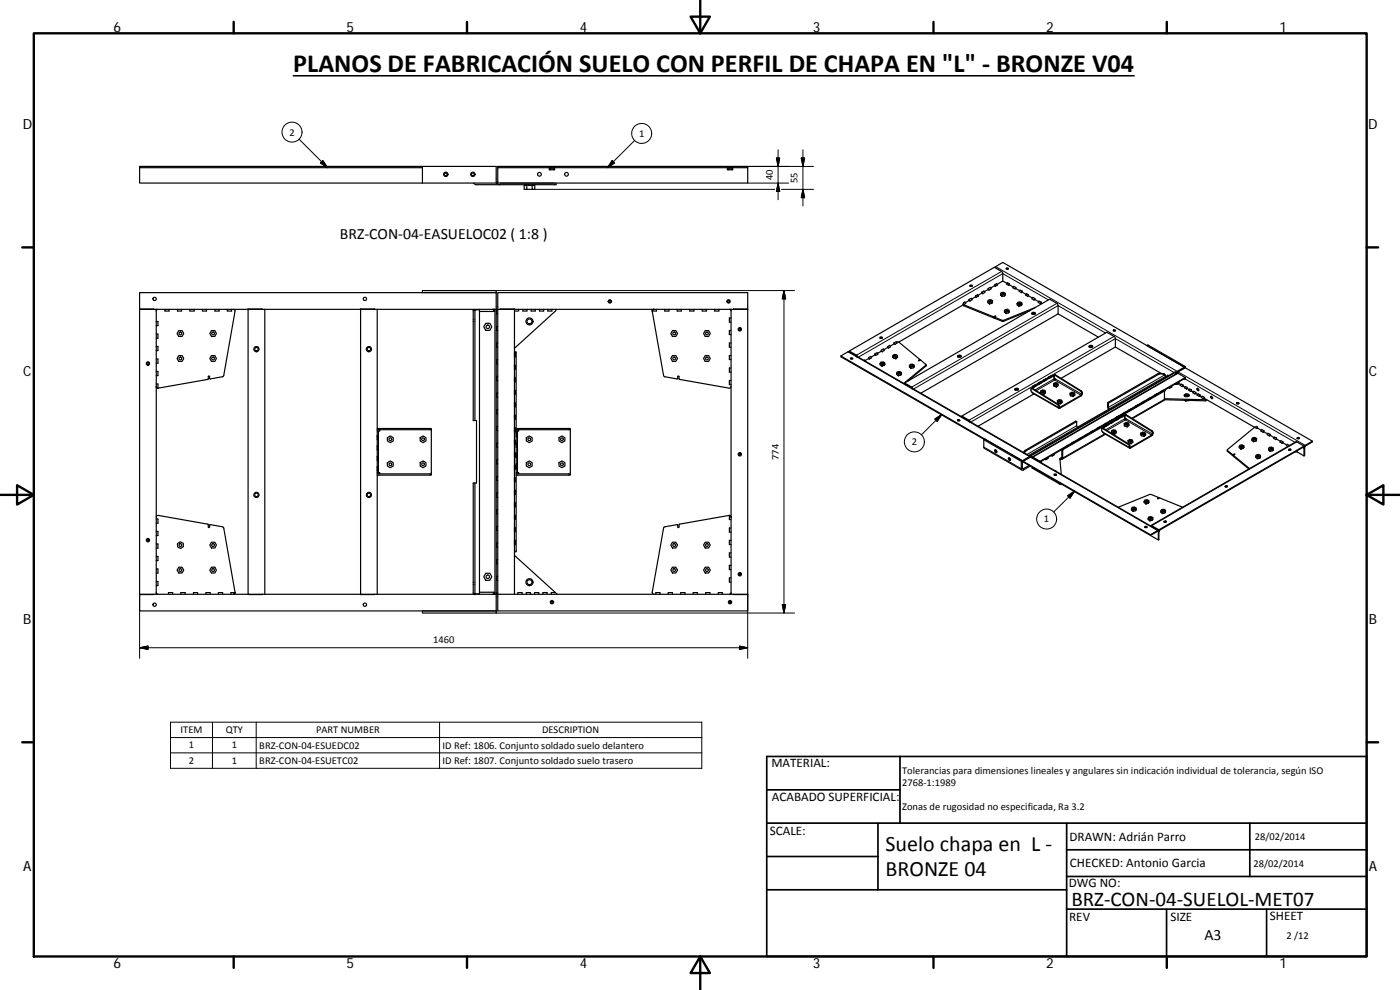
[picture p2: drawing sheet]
<svg xmlns="http://www.w3.org/2000/svg" width="420mm" height="297mm" viewBox="0 0 420 297" stroke-linecap="round" stroke-linejoin="round" font-family="sans-serif">
<g fill="none" stroke="#000" stroke-width=".36">
<path d="M41.9 50.3v4.6h84.9M126.8 49.9h-84.9v.4h84.9M148.9 54.9v-5h-22.1v5M149.4 54.5l-.4 .4M149.4 54.9h-22.6M149.4 50.3v-.4h75v.4M149.4 50.3v4.6M149.4 50.3h75M150.1 54.9h16.3M157.8 55.4v.2h-.5v1.2h3.2v-1.4M158.1 55.4v1.4M159.7 55.6v1.2"/>
<path d="M160 55.4v.2M160.3 55.4v.2h-1.8v-.2M165.1 50.3l-.2 .1v.5h1.5v-.6M165.2 50.3v.6M166.1 50.4v.5M166.1 50.3v.1M166.3 50.3h-.9M166.9 54.9v.5h-24.1l-.7-.5M218.6 50.3l-.3 .1v.5h1.6v-.6M218.7 50.3v.6M219.5 50.4v.5M219.6 50.3v.1"/>
<path d="M219.8 50.3h-.9M224.4 50.3v4.6h-75M41.9 92.8v85.5h4.2M41.9 92.8h4.2M41.9 92.7l4.2 .1M41.9 92.7v.1M46.1 92.8h.8M46.9 96.5h.5v1.2h-.5M46.9 92.8h31.8M46.9 92.8v85.5M47.4 92.8l-.5 .5M50.7 92.8v.5h-1.2v-.5"/>
<path d="M53.6 99.2h1l.5 .9-.5 .8h-1l-.5-.8zM54.5 92.8v.5h-1.3v-.5M58.3 92.8v.5h-1.3v-.5M62 92.8v.5h-1.3v-.5M63.5 99.2h1l.4 .9-.4 .8h-1l-.5-.8zM65.8 92.8v.5h-1.3v-.5M69.5 92.8v.5h-1.3v-.5M70.1 92.8l.4 .3v.3l-3.5 19.5-4 .8-.3-.9-.3 1-14.9 2.7-.5-.3M78.7 92.8h.8M78.7 92.8l-4.2-.1v85.6h4.2M79.5 92.8h32.9M79.5 92.8v85.5"/>
<path d="M112.4 92.8h.8M112.4 92.8l-4.2-.1v85.6h4.2M113.2 92.8h35.3M113.2 92.8v85.5M126.8 87.2h22.1v.6h-22.1zM142.5 92.9h1.4M142.5 92.9v33.3M142.5 92.9h-.5v33.3h.5M143.9 93.5v84.2M143.9 92.8v.7M145.8 97h1.2l.6 1.1-.6 1h-1.2l-.6-1zM147.9 92.8l.6 .7"/>
<path d="M148.2 93v.5h-4.3M148.9 87.8h-107v4.9M148.9 87.8v5M148.9 92.9h.1M148.9 92.8h-.4v85.5M148.9 92.8v85.5M149 92.9h.4M149 92.9v1.3h.4M149.4 92.8h.7M149.4 92.8v85.5M149.4 97.9h-.4v1.3h.4M150.1 92.8h4.3v85.5"/>
<path d="M150.1 92.8h69.3M155.6 92.8v.5h-1.2M158.1 92.8v.5h-1.2v-.5M160.6 92.8v.5h-1.2v-.5M163.2 92.8v.5h-1.3v-.5M165.6 92.8v.5h-1.2v-.5M166.8 92.8l-.1 .5-12.3 11.2M195.8 93l.4-.2-.5 .5zM196.1 92.9l-.4 .5 3.6 19.5 4 .8 .3-.9 .3 1 14.9 2.7 .3-.1 .3-.4M196.2 92.8h-.1M197 92.8v.5h-1.3M200.8 92.8v.5h-1.3v-.5"/>
<path d="M201.8 99.2h1l.5 .9-.5 .8h-1l-.5-.8zM204.5 92.8v.5h-1.3v-.5M208.2 92.8v.5h-1.2v-.5M211.7 99.2h1l.5 .9-.5 .8h-1l-.6-.8zM212 92.8v.5h-1.3v-.5M215.7 92.8v.5h-1.2v-.5M218.9 92.8l.5 .5M219.4 92.8h.8M219.4 92.8v85.5M219.4 95.4h-.5v1.2h.5M219.4 99.2h-.5v1.2h.5M220.2 92.8h4.2v85.5"/>
<path d="M224.4 92.7v-4.9h-75v5M224.4 92.7v.1M224.4 92.7l-4.2 .1M289.1 91.2l.1 .5 8.9 3.7 .4-.2M289.1 91.5l-19.4 11.1M289.1 91.2l.1 .2M289.1 91.2l.1 .2 8.9 3.6 .8-.1-.3 .2M289.2 90.8l-.1 .4M289.2 90.8l.3-.2 .3 .5-.6 .3M289.2 90.8v.6M290.8 90.2l-1.1 .6M290.8 89.9l.3 .4"/>
<path d="M290.8 90.2l.3 .1M290.8 89.9l.7-.4 .3 .4-.7 .4M290.8 89.9v.3M291.1 85.6l.5-.1 .2 .3a.38 .38 0 0 1-.4 .1 .38 .38 0 0 1-.3-.3zM291.1 85.8h.6M291.2 85.9h.4M292.8 89.1l-1.2 .6M292.8 88.8l.2 .4M292.8 89.1l.2 .1M292.8 88.8l.6-.4 .3 .4-.7 .4M292.8 88.8v.3M294.7 87.9l-1.2 .7"/>
<path d="M294.7 87.7l.2 .4M294.7 87.9l.2 .2M294.7 87.7l.6-.4 .3 .5-.7 .3M294.7 87.7v.2M296.4 90.4v.4l.6 .4M296.4 90.4l.6 .3M296.4 90.4l.2-.4 .7-.1 .6 .3-.2 .4M296.6 86.9l-1.2 .6M296.6 86.6l.2 .4M296.6 86.9l.2 .1M296.6 86.6l.6-.4 .3 .4-.7 .4M296.6 86.6v.3"/>
<path d="M297 90.7v.5M297.7 90.6v.4M297.7 90.6l-.7 .1M297.7 91l-.7 .2M297.9 90.2l-.2 .8M298.5 85.7l-1.2 .7M298.5 85.5l.2 .4M298.5 85.7l.2 .2M298.5 85.5l.6-.4 .3 .4-.7 .4M298.5 85.5v.2M298.5 80.3l2.5-1.6 54.4 31.5M300.3 88.2v.4l.5 .4"/>
<path d="M300.3 88.2l.5 .3M300.3 88.2l.1-.4 .8-.1 .5 .3-.2 .4M300.8 88.5v.5M301 88.9l-.2 .1M301 84.4l-.1-2.6-2.5-1.6-43.5 25.1v.3M301 88.9h.1M301.4 93.3v.4l.6 .4M301.4 93.3l.6 .3M301.4 93.3l.3-.4 .6-.1 .5 .3-.1 .4M301.5 88.4v.4M301.5 88.4l-.7 .1M301.5 88.8l-.5 .1"/>
<path d="M301.6 88.5v.1M301.6 88.5l-.1 .3M301.7 88l-.1 .6M302 93.6v.5M302 80.5a.32 .32 0 0 1 .4-.1 .32 .32 0 0 1 .2 .4h-.5zM302 80.7h.6M302.2 94l-.2 .1M302.2 94h.1M302.2 85l-1.2-.6-1.8 .9M302.7 93.5v.4M302.7 93.5l-.7 .1M302.7 93.9l-.5 .1"/>
<path d="M302.8 93.6l-.1 .3M302.8 93.1v.6M302.8 93.6v.1M302.9 85.4l1.2 .7M302.9 85.2l-.6-.4-.3 .4 .7 .4M302.9 85.2l-.2 .4M302.9 85.4l-.2 .2M302.9 85.2v.2M304.9 86.6l1.1 .6M304.9 86.3l-.7-.4-.2 .4 .6 .4M304.9 86.3l-.3 .4M304.9 86.6l-.3 .1"/>
<path d="M304.9 86.3v.3M305.3 91.1v.4l.5 .4M305.3 91.1l.5 .3M305.3 91.1l.2-.4 .6-.1 .6 .3-.2 .4M305.8 91.4v.5M306.5 91.3v.4M306.5 91.3l-.7 .1M306.5 91.7l-.7 .2M306.7 90.9l-.2 .8M306.8 87.7l1.1 .6M306.8 87.4l-.7-.4-.2 .4 .6 .4M306.8 87.4l-.3 .4"/>
<path d="M306.8 87.4v.3M306.8 87.7l-.3 .1M308.7 88.8l1.1 .6M308.7 88.5l-.7-.4-.2 .4 .6 .4M308.7 88.5l-.3 .4M308.7 88.8l-.3 .1M308.7 88.5v.3M309 93.2l-8 3.2-2.5-.9v-.3M309.7 94.1a.72 .72 0 0 1 1 0M309.7 93.9a.48 .48 0 0 1 .6-.3 .48 .48 0 0 1 .3 .7 .54 .54 0 0 1-.9-.4zM309.8 94.3l.3-.3 .5 .3M310.6 89.6l-.7-.4-.2 .4 .6 .4"/>
<path d="M310.6 89.6l-.3 .4M310.6 89.9l-.3 .1M310.6 89.6v.3M310.6 89.9l1.1 .6M310.7 92.2l-9.5 3.9h-.4l-2.2-1M312.5 91l.2 .1M312.5 90.7l-.7-.4-.2 .4 .6 .4M312.5 90.7l-.3 .4M312.5 91l-.3 .1M312.5 90.7v.3M317.6 94.2l12 7M317.6 94.2l-41.3 23.8"/>
<path d="M317.6 94.2l-.2-3-2.4-1.4-43.5 25.1v.2M334.1 99.3h.6M334.2 99l.6 .1a.29 .29 0 0 1-.4 .3 .29 .29 0 0 1-.2-.4zM46.9 103.9h.5v1.3h-.5M46.9 111.4h.5v1.3h-.5M46.9 115.2h.5v1.3M46.9 116l.5 .5-.4-.2zM46.9 116v.1M46.9 107.7h.5v1.3h-.5M46.9 100.2h.5v1.3h-.5M53.6 106.7h1l.5 .9-.5 .8h-1l-.5-.8zM63.5 106.7h1l.4 .9-.4 .8h-1l-.5-.8z"/>
<path d="M149.4 117.9h-.4v1.3h.4M149.4 107.9h-.4v1.3h.4M149.4 102.9h-.4v1.3h.4M149.4 112.9h-.4v1.3h.4M154.4 113.3h.3v1.3h-.3zM154.4 105.8h.3v1.3h-.3zM154.4 109.6h.3v1.2h-.3zM154.4 117.1h.3v1.2h-.3zM154.4 105.6h.5v59.9h-.5M201.8 106.7h1l.5 .9-.5 .8h-1l-.5-.8zM211.7 106.7h1l.5 .9-.5 .8h-1l-.6-.8zM219.4 110.4h-.5v1.3h.5"/>
<path d="M219.4 102.9h-.5v1.3h.5M219.4 106.7h-.5v1.2h.5M219.4 114.2h-.5v1.2h.5M252.3 106.8v.2l43.1 24.8M254.9 105.6h.1M254.9 105.3l2.2 1.3 .3 .4M254.9 105.6l2.2 1.2M255.3 107.5v-.1a.29 .29 0 0 1 .4-.1 .29 .29 0 0 1 .2 .4h-.6zM255.3 107.7h.6M257.1 106.8h-.1M257.1 106.8l.1 .1M260.7 107.6l-1.2 .6-.2-.1"/>
<path d="M260.7 107.3l.2 .4M260.7 107.6l.2 .1M260.7 107.3l.6-.4 .3 .5-.7 .3M260.7 107.3v.3M262.6 106.5l-1.2 .7M262.6 106.2l.2 .4M262.6 106.5l.2 .1M262.6 106.2l.6-.4 .3 .5-.7 .3M262.6 106.2v.3M264.1 101.4h.6M264.1 109.1v.4l.5 .4M264.1 109.1l.5 .3"/>
<path d="M264.1 109.1l.2-.4 .7-.1 .5 .3-.1 .4M264.2 101.1l.6 .1a.3 .3 0 0 1-.4 .3 .3 .3 0 0 1-.2-.4zM264.2 101.5h.4M264.5 105.4l-1.2 .6M264.5 105.1l.2 .4M264.5 105.4l.2 .1M264.5 105.1l.6-.4 .3 .5-.7 .3M264.5 105.1v.3M264.6 109.4v.5M265.4 109.3v.4M265.4 109.3l-.8 .1M265.4 109.7l-.8 .2"/>
<path d="M265.5 108.9l-.1 .8M266.4 104.3l-1.2 .6M266.4 104l.2 .4M266.4 104.3l.2 .1M266.4 104l.6-.4 .3 .5-.7 .3M266.4 104v.3M267.9 106.7l.1 .6M268 107.2v.1M268 107.2l.2 .3M268.2 107.5l.7 .1M268.2 107.1l.7 .1M268.2 107.1v.4"/>
<path d="M268.3 103.2l-1.1 .7M268.3 102.9l.3 .4M268.3 103.2l.3 .1M268.3 102.9l.7-.4 .2 .4-.6 .4M268.3 102.9v.3M268.4 106.6h.4l.1 .2-.4 .1zM268.9 107.2v.4M269.1 112v.4l.5 .4M269.1 112l.5 .3M269.1 112l.2-.5 .7-.1 .5 .4-.2 .4M269.4 106.8l-.5 .4M269.4 106.8l-.3-.4h-.7l-.5 .3 .3 .4"/>
<path d="M269.4 106.8v.4l-.5 .4M269.6 112.3v.5M269.8 102.7l6.2 5.1-.3 .4 .6-.1 1.6 1.3-6.7 5.6M269.8 102.7h-.7M270.3 112.2v.3M270.3 112.2l-.7 .1M270.3 112.5l-.7 .3M270.5 112.3h.1M270.5 112.3l-.2 .2M270.5 111.8v.5M271.5 114.9l2.3 1.3 .2 .4M271.5 115.1l2.1 1.3"/>
<path d="M271.5 115.1h.1M272.9 109.7v.5l.5 .3M272.9 109.7l.5 .3M272.9 109.7l.2-.4 .7-.1 .5 .3-.1 .5M273.4 110v.5M273.6 116.4h.1M273.6 116.4l.2 .1M274.2 110v.3M274.2 110h-.8M274.2 110.3l-.8 .2M274.3 110.1l-.1 .2M274.3 109.5v.6"/>
<path d="M274.3 110v.1M276 107.9v.2M277.9 109.5l-.1 .4-5.4 4.5M287.4 107l.3-.2 .8 .2M287.4 106.7a.56 .56 0 0 1 .6-.2 .56 .56 0 0 1 .4 .5l-.1 .1a.53 .53 0 0 1-.6 .1 .53 .53 0 0 1-.3-.5zM287.5 107.1l.4-.2 .4 .2M304.6 116.9l.5-.2 .5 .2M304.6 116.6h.1a.53 .53 0 0 1 .6-.1 .53 .53 0 0 1 .3 .4 .54 .54 0 0 1-.6 .3 .54 .54 0 0 1-.4-.6zM304.7 117l.3-.2 .5 .2M310 116.1l-.2 .4M310 116.1l.2 .1M310 115.8l.7-.3 .2 .3-.7 .4"/>
<path d="M310 115.8l.2 .4M310 115.8v.3M310.2 116.2l-.2 .4M310.3 118.2l-16.8 9.7M311.6 115.2l-.9 .5M311.6 114.9l.2 .4M311.6 115.2l.2 .1M311.6 114.9l.7-.3 .2 .3-.7 .4M311.6 114.9v.3M312.4 117.3v.6M312.4 117.3l.1 .4M312.4 117.3l.5-.3 .7 .1 .2 .4-.5 .3"/>
<path d="M312.4 117.8v.1M312.4 117.8l.1 .3M312.5 118.1l.6 .1M312.5 117.7v.4M312.5 117.7l.8 .1M313.1 118.2v.1M313.1 118.3h.2M313.2 114l.2 .3M313.2 114.2l.2 .1M313.2 114v.2M313.2 114l.7-.3 .1 .3-.6 .3M313.2 114.2l-.9 .5"/>
<path d="M313.3 117.8v.5M313.8 117.5v.4l-.5 .4M314.8 113.3l-.9 .5M314.8 113.1l.2 .3M314.8 113.3l.2 .1M314.8 113.1l.6-.3 .2 .3-.6 .3M314.8 113.1v.2M316.2 115.1l.2 .8M316.2 115.1l.2 .4M316.2 115.1l.5-.3 .7 .1 .2 .4-.5 .3M316.3 112.8l-.3-.1-.5 .2M316.3 112.8v.9l.2 .3a.4 .4 0 0 0 .2-.4 .4 .4 0 0 0-.4-.3v-.1"/>
<path d="M316.3 112.8l.3-.2 7.8 4.8 .2 .5-.1 .6-6.6 3.8-.3-1-7.8-4.8-.3 .1M316.3 112.9l-.2-.1-5.9 3.4M316.4 115.9l.7 .2M316.4 115.5v.4M316.4 115.5l.7 .1M316.4 112.6l.4-.1 7.8 4.8a.99 .99 0 0 1-.2 1.5l-6.6 3.7-.4-1.1-7.9-4.8-.1 .7 .5 .7 7.9 4.5M317.1 115.6v.5M317.6 115.3v.4l-.5 .4M321.2 118l.2 .8M321.2 118l.2 .4M321.2 118l.5-.3 .7 .1 .2 .4-.5 .3M321.4 118.8l.7 .2"/>
<path d="M321.4 118.4v.4M321.4 118.4l.7 .1M321.6 118a.28 .28 0 0 1 .3-.1 .28 .28 0 0 1 .2 .3zM322.1 118.5v.5M322.6 118.2v.4l-.5 .4M326.8 104l.6-.2 .5 .2M326.9 103.8a.57 .57 0 0 1 .6-.2 .57 .57 0 0 1 .4 .5 .57 .57 0 0 1-.6 .2 .57 .57 0 0 1-.4-.5zM327 104.2l.3-.3 .5 .3M334.7 104.1l13.8 8M334.7 104.1l-16.3 9.4M334.7 104.1v-2.8l-2.5-1.6-43.5 25.1v.2M344.2 103.7l.3-.2 11.3 6.5-.4 .2z"/>
<path d="M344.6 119.7l.2 .2M344.6 119.8l-1.2 .7M344.6 119.8l.2 .1M344.6 119.7l.7-.4 .1 .2-.6 .4M344.6 119.7v.1M346.5 118.7l-1.2 .7M346.5 118.6l.2 .2M346.5 118.7l.2 .1M346.5 118.6l.7-.4 .1 .2-.6 .4M346.5 118.6v.1M348.4 117.5l.2 .2M348.4 117.6l.2 .1"/>
<path d="M348.4 117.5l.7-.4 .1 .2-.6 .4M348.4 117.6l-1.2 .7M348.4 117.5v.1M349.1 117.2l.3 .2M349.5 119.6l12.5 .3M349.5 117.5l-.2 2.6-9.5 5.5M349.5 117.5l-30.5 17.4-.1 2.5-.1 .4-.4-.1M349.5 112.3l-1.9-.2-15.2 8.7M349.6 117l.2 .2-.3 .2M349.7 112.7l.4 .3-.6-.7-1.6-.1-15.2 8.8M350.7 112.7l-.3-.2-.4 .6M350.8 116.3l.3 .2"/>
<path d="M350.9 116.2l.2 .3M351.5 115.9l.2 .2-.6 .4M352.8 115.2l.2 .2M352.9 111.7l-.2-.2-43.7 25.3M353.1 112.1l.1-.4 2.2-1.3v-.2l-2.1 1.2-.4 .8v-.5l-43.5 25.1M353.2 112l.3-.4 2.2-1.3 38.2 22.1M353.3 115.1l.2 .2M353.3 114.9v.2M353.3 115.1l-.3 .3-.3-.2M353.7 114.7l.1 .1M353.8 114.8l-.3 .5M353.8 115.1l.5 .3"/>
<path d="M353.8 115.1l-.3 .2M353.8 114.8v.3M355.1 115.5l-.7-.3-.2 .4 .6 .4M355.1 115.5l-.3 .5M355.1 115.8l.5 .3M355.1 115.8l-.3 .2M355.1 115.5v.3M355.4 113.7l.3 .1M355.4 113.6l.3 .2M355.4 110.2v.3M355.4 118.7a1.04 1.04 0 0 1 1.5 0M355.4 118.4a.76 .76 0 0 1 .9-.3 .76 .76 0 0 1 .5 .7l-.1 .1a.72 .72 0 0 1-.8 .2 .72 .72 0 0 1-.5-.7z"/>
<path d="M355.6 118.9a.62 .62 0 0 1 1.1 0M355.7 113.4l.1 .1M355.7 113.5v-.2l-43.5 25.1M355.7 113.5l-6.5 3.7M355.7 113.3l-2.4-1.3-43.6 25.1M355.8 113.5l-.4 .1M355.8 113.5l-.1 .3M355.8 110v.4M356.3 116.6l.6 .3M356.3 116.3l-.6-.4-.3 .5 .7 .3M356.3 116.3l-.2 .4M356.3 116.6l-.2 .1"/>
<path d="M356.3 116.3v.3M357.6 117l-.6-.4-.3 .5 .6 .4M357.6 117l-.3 .5M357.6 117.3l.5 .3M357.6 117.3l-.3 .2M357.6 117v.3M358.9 118l.5 .4M358.9 117.8l-.7-.4-.2 .4 .6 .4M358.9 117.8l-.3 .4M358.9 118l-.3 .2M358.9 117.8v.2M359.3 116.5h.2a.34 .34 0 0 1 .3 .4 .34 .34 0 0 1-.3 .3z"/>
<path d="M359.4 116.5l.4 .6M360.1 118.5l-.6-.4-.2 .5 .6 .3M360.1 118.5l-.2 .4M360.1 118.8l.6 .3M360.1 118.8l-.2 .1M360.1 118.5v.3M361.4 119.5l15.1 8.7M361.4 119.2l-.6-.3-.3 .4 .7 .4M361.4 119.2l-.2 .5M361.4 119.5l-.2 .2M361.4 119.2v.3M362.1 119.9l-.1 .2-.3 .2-12.2-.4"/>
<path d="M363.4 118.9h.1a.4 .4 0 0 1 .4 .3 .4 .4 0 0 1-.2 .4l-.3-.2zM363.6 118.9l.3 .6M113.2 129.3h.4v12M113.2 128.6h16.2v.3h-16.2M113.6 133.8h-.4v1.2h.4M113.6 136.9h-.4v1.3h.4M113.6 130.7h-.4v1.2h.4M114 128.9v.4h-.4M116.3 138.8l.8-.5 .9 .5v1l-.9 .5-.8-.5zM116.3 131.3l.8-.5 .9 .5v1l-.9 .5-.8-.5zM126.1 131.3l.9-.5 .8 .5v1l-.8 .5-.9-.5zM126.1 138.8l.9-.5 .8 .5v1l-.8 .5-.9-.5z"/>
<path d="M129.4 128.9v13.3M142.5 126.2h.5v18.7h-1v33.3h.5M149.4 137.9h-.4v1.3h.4M149.4 127.9h-.4v1.3h.4M149.4 122.9h-.4v1.3h.4M149.4 132.9h-.4v1.3h.4M154.4 124.6h.3v1.2h-.3zM154.4 132.1h.3v1.2h-.3zM154.4 139.6h.3v1.2h-.3zM154.4 135.8h.3v1.3h-.3zM154.4 128.3h.3v1.3h-.3zM154.4 120.8h.3v1.3h-.3z"/>
<path d="M154.9 129.3h.4v.5v12h-.4M154.9 128.6h16.3v.3h-16.3M154.9 136.1h.4v1.2h-.4M154.9 129.8h.4v1.3h-.4M154.9 132.9h.4v1.3h-.4M154.9 139.2h.4v1.2h-.4M155.6 128.9v.4h-.3M158 138.8l.8-.5 .9 .5v1l-.9 .5-.8-.5zM158 131.3l.8-.5 .9 .5v1l-.9 .5-.8-.5zM167.8 131.3l.8-.5 .9 .5v1l-.9 .5-.8-.5zM167.8 138.8l.8-.5 .9 .5v1l-.9 .5-.8-.5zM171.2 128.9v13.3"/>
<path d="M287.4 126a.32 .32 0 0 1 .4-.1 .32 .32 0 0 1 .2 .4h-.5zM287.4 126.2h.6M288.7 125l-.1 .1M288.7 124.8l2.2 1.4 .3 .3M288.7 125l2.1 1.3M290.8 126.3h.1M290.8 126.3l.1 .1M295.2 131.9l.1 2.6 11.4 6.5M298.5 135a.4 .4 0 0 1 .6 .2 .4 .4 0 0 1-.3 .5zM298.8 135l.3 .6M298.9 135.1l.2 .3M302.6 137.5a.41 .41 0 0 1 .6 .1 .41 .41 0 0 1-.2 .6z"/>
<path d="M302.9 137.4l.4 .6M303.1 137.5l.2 .3M306.8 138.2l-.3 .2 .2 2.6 .3 .1 2.2-1.3M306.8 138.2l.1 2.5 2-1.1M306.8 138.2l-11.2-6.5-.4 .2 11.3 6.5M307.1 138.4l38.2 22v.3M307.1 138.3h.1M309.3 137l-54.5-31.5-2.5 1.3 54.5 31.4M309.4 136.8l-.2-.1v.2M309.4 136.8l-.1 .3-.3-.1-2.2 1.2v.3l2.3-1.3M309.7 137.2l.2-.1 2.3 1.3v.2M309.9 137.3l.1 .1"/>
<path d="M310 137.4l2.2 1.3M310 137.4h.1M310 137.4l2.2 1.2M312.5 138.5l.1 .2-.2 .1M312.5 138.4l-.2 .3M312.5 138.4l-.3 .2M313.6 137.8l.3 .1M313.7 137.7l.2 .2M314.4 137.3l.1 .3-.6 .3M315.5 136.7l.3 .1M315.6 136.6l.2 .2M316.3 136.2l.1 .2-.6 .4"/>
<path d="M317.3 120.2l.1 .6M317.3 120.2l.3 .4M317.3 120.7l.1 .1M317.3 120.2l.6-.3 .7 .1 .2 .4-.5 .3M317.4 120.7l.2 .3M317.4 120.8h.1M317.6 121l.7 .2M317.6 120.6v.4M317.6 120.6l.7 .1M318.3 120.7v.5M318.4 137.7l-.3 .2M318.4 137.4v.3"/>
<path d="M318.4 137.4l-.3 .3 .4 4.6M318.7 134.9l-6.5 3.7M318.8 120.4v.4l-.5 .4M319.8 134.1l-1.1 .7v2.5l-.3 .1M319.8 134l.1 .2M319.8 134.1l.1 .1M319.8 134l.7-.4 .1 .3-.7 .3M319.8 134v.1M321.7 133l-1.2 .8M321.7 132.9l.1 .2M321.7 133l.1 .1M321.7 132.9l.7-.4 .1 .2-.7 .4"/>
<path d="M321.7 132.9v.1M323.1 126.5l-15.2 8.8-.5 .6M323.1 126.5l-.2-.2-15.2 8.8-.6 .6M323.6 131.9l-1.2 .7M323.6 131.8l.2 .2M323.6 131.9l.2 .1M323.6 131.8l.7-.4 .1 .2-.6 .4M323.6 131.8v.1M325.5 130.8l-1.2 .8M325.5 130.7l.2 .2M325.5 130.8l.2 .1M325.5 130.7l.7-.4 .1 .2-.6 .4"/>
<path d="M325.5 130.7v.1M327.5 129.7l-1.3 .8M327.5 129.6l.1 .2M327.5 129.7l.1 .1M327.5 129.6l.6-.4 .1 .2-.6 .4M327.5 129.6v.1M329.4 128.6l-1.3 .7M329.4 128.5l.1 .2M329.4 128.6l.1 .1M329.4 128.5l.6-.4 .1 .2-.6 .4M329.4 128.5v.1M331.3 127.5l-1.3 .7"/>
<path d="M331.3 127.4l.1 .2M331.3 127.5l.1 .1M331.3 127.4l.6-.4 .1 .2-.6 .4M331.3 127.4v.1M331.7 127.8l.2 .1M331.7 127.6l.6-.4 .2 .3-.6 .4M331.7 127.6l.2 .3M331.7 127.6v.2M331.7 127.8l-.7 .6M331.8 130.3l-13 7.5M332.4 120.8v1.5l.3 .5M332.4 120.8l.3 .2"/>
<path d="M332.7 121v1.2l.2 .5-9.5 5.5-.3-.5v-1.2M333.2 126.4l-1.3 .7M333.2 126.3l.1 .2M333.2 126.4l.1 .1M333.2 126.3l.6-.4 .1 .2-.6 .4M333.2 126.3v.1M333.3 126.9l.2 .1M333.3 126.6l.6-.3 .2 .3-.6 .4M333.3 126.6l.2 .4M333.3 126.6v.3M333.3 126.9l-.9 .5M333.6 129.3v.5"/>
<path d="M333.6 129.3l.2 .4M333.6 129.3l.5-.3 .7 .1 .2 .4-.5 .3M333.6 129.8h.1M333.6 129.8l.2 .3M333.8 130.1l.7 .2M333.8 129.7v.4M333.8 129.7l.7 .1M334.5 129.8v.5M334.9 126h.2M334.9 125.7l.6-.4 .2 .4-.6 .3M334.9 125.7l.2 .3M334.9 125.7v.3"/>
<path d="M334.9 126l-.9 .4M335 129.5v.4l-.5 .4M335.1 125.3l-1.2 .7M335.1 125.2l.1 .2M335.1 125.3l.1 .1M335.1 125.2l.6-.4 .1 .2-.6 .4M335.1 125.2v.1M336.5 125l.2 .1M336.5 124.8l.6-.4 .2 .4-.6 .3M336.5 124.8l.2 .3M336.5 124.8v.2M336.5 125l-.9 .5"/>
<path d="M337 124.2l-1.2 .7M337 124.1l.1 .2M337 124.2l.1 .1M337 124.1l.6-.4 .2 .2-.7 .4M337 124.1v.1M337.2 124.6l.3 .2M337.4 127.1l.2 .8M337.4 127.1l.2 .4M337.4 127.1l.5-.3 .7 .1 .2 .4-.5 .3M337.6 124.9l-.3-.1-5.8 3.3-.3 .4M337.6 125.1l.3 .5-.1 .4-.2-.4v-1.1l8 4.9 .3 .4-.1 .6-6.7 3.8-.2-.9-7.8-4.8h-.4M337.6 127.9l.7 .2"/>
<path d="M337.6 127.5v.4M337.6 127.5l.7 .1M337.6 124.5l.3-.1 8 5.1a.97 .97 0 0 1-.3 1.2l-6.4 3.8-.3-.2-.2-.9-8-4.8v.8l.4 .5 7.9 4.6M338.3 127.6v.5M338.6 132.1v.6M338.6 132.1l.2 .5M338.6 132.1l.5-.3 .7 .2 .2 .4-.5 .3M338.6 132.7l.2 .3M338.7 132.7h-.1M338.8 133l.7 .1M338.8 132.6v.4M338.8 132.6l.7 .1"/>
<path d="M338.8 127.3v.4l-.5 .4M338.9 123.1l-1.2 .7M338.9 123l.1 .2M338.9 123.1l.1 .1M338.9 123l.6-.4 .2 .2-.7 .4M338.9 123v.1M339.5 132.7v.4M340 132.4v.4l-.5 .3M340.8 122l-1.2 .7M340.8 121.9l.1 .2M340.8 122l.1 .1M340.8 121.9l.6-.4 .2 .2-.7 .4"/>
<path d="M340.8 121.9v.1M342.4 129.9l.5-.2 .7 .1 .2 .4-.5 .3M342.4 129.9l.2 .8M342.4 129.9l.2 .4M342.6 130.7l.7 .2M342.6 130.3v.4M342.6 130.3l.7 .2M342.7 120.9l-1.2 .7M342.7 120.8l.1 .2M342.7 120.9l.1 .1M342.7 120.8l.7-.4 .1 .2-.7 .4M342.7 120.8v.1"/>
<path d="M342.8 130h.6a.26 .26 0 0 1-.3 .2 .26 .26 0 0 1-.3-.2zM343.3 130.5v.4M343.8 130.2v.4l-.5 .3M355.4 120.1l.4 .2M355.8 120.1v.2M356.9 120.1v.1M357 120.1l-1.2 .2M368.3 135l.1 .4 1.5 1.3h.3M370.2 136.9h.1M370.2 136.6v.3M370.2 136.7l4.8 3.9M370.2 136.9l4.6 3.8"/>
<path d="M371.2 121.1h.6M371.2 120.8l.6 .1a.31 .31 0 0 1-.3 .3 .31 .31 0 0 1-.3-.4zM371.3 121.2h.4M371.9 134v.4l.5 .3M371.9 134l.5 .3M371.9 134l.2-.4 .7-.1 .5 .3-.2 .4M372.4 134.3v.4M373.1 134.6l-.7 .1M373.1 134.2v.4M373.1 134.2l-.7 .1M373.2 134.3h.1M373.2 134.3l-.1 .3"/>
<path d="M373.3 133.8l-.1 .5M375.7 131.8l.2-.4 .7-.1 .5 .3-.2 .4M375.7 131.8v.4l.5 .3M375.7 131.8l.5 .3M376.2 132.1v.4M376.5 128.2l-8.1 6.7v.2l1.5 1.3 .7-.1-.4 .4M376.5 128.2l.6 .4M376.5 128.2h.1M376.9 136.8l.2-.4 .7-.1 .5 .4-.2 .4M376.9 136.8v.5l.5 .3M376.9 136.8l.5 .4M376.9 132.4l-.7 .1"/>
<path d="M376.9 132l-.7 .1M376.9 132v.4M377.1 131.6l-.2 .8M377.4 128.1l-.4-.2-.5 .3M377.4 128.1l-.3 .5M377.4 128.4l1.2 .7M377.4 128.1v.3M377.4 128.4l-.3 .2M377.4 137.2v.4M378.1 137.4l-.7 .2M378.1 137.1v.3M378.1 137.1l-.7 .1"/>
<path d="M378.2 137.2h.1M378.3 137.1l-.2 .3M378.3 136.7v.5M378.3 137.1v.1M379.3 129.2l-.6-.3-.3 .4 .6 .4M379.3 129.2l-.3 .5M379.3 129.5l1.2 .7M379.3 129.5l-.3 .2M379.3 129.2v.3M380.7 134.6l.2-.4 .7-.1 .5 .3-.2 .5M380.7 134.6l.5 .3M380.7 134.6v.4l.5 .4"/>
<path d="M381.2 130.3l-.6-.3-.3 .4 .6 .4M381.2 130.3l-.3 .5M381.2 130.3v.3M381.2 130.6l-.3 .2M381.2 130.6l1.2 .7M381.2 134.9v.5M381.9 134.9h-.7M381.9 135.2l-.7 .2M381.9 134.9v.3M382 135h.1M382.1 135l-.2 .2M382.1 134.4v.6"/>
<path d="M383.1 131.4l-.6-.3-.3 .4 .7 .4M383.1 131.4l-.2 .5M383.1 131.7l1.2 .7M383.1 131.7l-.2 .2M383.1 131.4v.3M385 132.6l-.6-.4-.3 .4 .7 .4M385 132.6l-.2 .4M385 132.8l-.2 .2M385 132.6v.2M385 132.8l1.2 .7M386.8 135h.6M386.9 135.1h.4"/>
<path d="M386.9 133.7l-.6-.4-.3 .4 .5 .3M388.7 135.6h.6M389.3 131.4a.31 .31 0 0 1 .4-.2 .31 .31 0 0 1 .2 .4h-.6zM389.3 135.6l2 1.2M389.3 135.3v.3M389.3 131.6h.6M389.4 131.6h.4M391.3 134h.1M391.3 134.3l.3-.6 2.3-1.3v.2l-2.3 1.3v2.8l-.3 .1M391.3 134.3v2.5M391.3 133.9l-2.3-1.4-43.6 25.2M391.4 134l-.1 .3"/>
<path d="M391.4 134l-.3 .2 .2 .2-.3-.2M46.9 155.7h.5v1.3h-.5M46.9 159.4h.5v1.3h-.5M46.9 155.2l.1-.4 .5-.2 14.9 2.7 .3 1 .3-.9 4 .8 3.5 19.5-.2 .5M113.2 140.1h.4M113.2 141.3h.4M113.2 142.2h16.2v.4h-16.2M113.6 141.8h.4v.4M113.6 141.3v.5h-.4M142.5 144.9v33.3M149.4 157.9h-.4v1.3h.4M149.4 147.9h-.4v1.3h.4"/>
<path d="M149.4 142.9h-.4v1.3h.4M149.4 152.9h-.4v1.3h.4M154.4 147.1h.3v1.2h-.3zM154.4 154.6h.3v1.2h-.3zM154.4 158.3h.3v1.3h-.3zM154.4 150.8h.3v1.3h-.3zM154.4 143.3h.3v1.2h-.3zM154.9 142.2h16.3v.4h-16.3M155.3 141.8h.3v.4M218.9 154.6v1.3h.5M218.9 154.6l.5 .6zM219.3 154.9l-.5-.3-14.9 2.7-.3 1-.3-.9-4 .8-3.6 19.5 .2 .5 .3 .1"/>
<path d="M219.3 154.9l.1 .3M219.4 158.4h-.5v1.3h.5M219.4 155.1v.1M309.8 140.2v.3l8.3 4.8h.5M316.4 142.5h.6M316.5 142.6h.4M316.5 141.2l.5 .3M335.6 152.2l9.7-3.9 2.4 1-.3 .3 .6-.2 6.9 2.8M339.6 152.6v.4l.5 .4M339.6 152.6l.5 .3M339.6 152.6l.2-.4 .7-.1 .5 .3-.2 .4M340.1 152.9v.5"/>
<path d="M340.8 152.8v.4M340.8 152.8l-.7 .1M340.8 153.2l-.7 .2M341 152.4l-.2 .8M343.4 150.4v.4l.5 .4M343.4 150.4l.5 .3M343.4 150.4l.2-.4 .7-.1 .5 .3-.2 .4M343.6 158.2h.6M343.6 157.9l.6 .1a.3 .3 0 0 1-.3 .3 .3 .3 0 0 1-.3-.4zM343.7 158.3h.4M343.9 150.7v.5M344.6 155.5v.4l.5 .4"/>
<path d="M344.6 155.5l.5 .3M344.6 155.5l.2-.4 .7-.1 .5 .3-.2 .4M344.6 150.6v.4M344.6 150.6l-.7 .1M344.6 151l-.7 .2M344.8 150.8l-.2 .2M344.8 150.2v.6M344.8 150.7v.1M345 155.3h.5a.25 .25 0 0 1-.2 .3 .25 .25 0 0 1-.3-.3zM345.1 155.8v.5M345.3 157.8l.2-.1 2.3 1.3v.2M345.5 157.9h.1"/>
<path d="M345.6 157.9h.1M345.6 157.9l2.2 1.3M345.8 155.7v.4M345.8 155.7l-.7 .1M345.8 156.1l-.7 .2M345.9 155.9h.1M345.9 155.9l-.1 .2M346 155.3l-.1 .6M347.7 149.3v.2M347.7 159.2l-38.2-22.1-2.4 1.3v.2l38.2 22.1M347.8 159.4l.3-.4-.3 .6M347.8 159.4v-.2h-.4l-2.1 1.2"/>
<path d="M347.8 159.4v2.5l-.2 .1-2.3-1.3M347.8 159l43.5-25.1v.1l-43.5 25.2M348.4 153.3v.4l.5 .4M348.4 153.3l.5 .3M348.4 153.3l.2-.4 .7-.1 .5 .3-.2 .4M348.9 153.6v.5M349.3 156.4a.32 .32 0 0 1 .4-.1 .32 .32 0 0 1 .2 .4h-.4zM349.3 156.6h.7M349.5 156.7h.4M349.6 153.5v.4M349.6 153.5l-.7 .1M349.6 153.9l-.7 .2"/>
<path d="M349.8 153.1l-.2 .8M367.7 145.8a.32 .32 0 0 1 .4-.1 .32 .32 0 0 1 .1 .4h-.4zM367.7 146h.6M367.8 146.1h.4M41.9 178.3v.1M46.1 178.3h.8M46.1 178.3l-4.2 .1M46.9 163.2h.5v1.3h-.5M46.9 170.7h.5v1.3h-.5M46.9 174.5h.5v1.2h-.5M46.9 166.9h.5v1.3h-.5M46.9 178.3h31.8"/>
<path d="M46.9 177.8l.5 .5M51.8 178.3v-.5h-1.2v.5M53.2 163.1l.9-.5 .9 .4v1l-.8 .5-.9-.4zM53.6 170.2h1l.5 .9-.5 .8h-1l-.5-.8zM55.6 178.3v-.5h-1.3v.5M59.3 178.3v-.5h-1.3v.5M63 178.3v-.5h-1.2v.5M63.5 162.7h1l.4 .8-.4 .9h-1l-.5-.9zM63.5 170.2h1l.4 .9-.4 .8h-1l-.5-.8zM66.8 178.3v-.5h-1.3v.5M70.5 177.8v.3l-.4 .2zM70.5 177.8h-1.2v.5"/>
<path d="M78.7 178.3h.8M79.5 178.3h32.9M112.4 178.3h.8M113.2 178.3h35.7M142.5 178.2h1.4M143.9 177.7h4.3v.4M143.9 177.7v.6M145.8 172h1.2l.6 1-.6 1.1h-1.2l-.6-1.1zM148.5 177.7l-.6 .6M148.9 178.3v5.6h-22.1v-.6h22.1h-107v-4.9M148.9 178.2h.1M149 178.2h.4"/>
<path d="M149.4 177.9h-.4v.3M149.4 167.9h-.4v1.3h.4M149.4 162.9h-.4v1.3h.4M149.4 172.9h-.4v1.3h.4M149.4 178.3v5h75v-4.9M154.4 162.1h.3v1.2h-.3zM154.4 166.6l12.3 11.2M156.7 178.3v-.5h-1.3v.5M159.2 178.3v-.5h-1.3v.5M161.7 178.3v-.5h-1.3v.5M164.2 178.3v-.5h-1.3v.5M166.7 177.8h-1.3v.5"/>
<path d="M166.7 177.8l.5 .5M198.1 178.3v-.5h-1.3v.5M201.8 178.3v-.5h-1.3v.5M201.8 170.2h1l.5 .9-.5 .8h-1l-.5-.8zM201.8 162.7h1l.5 .8-.5 .9h-1l-.5-.9zM205.6 178.3v-.5h-1.3v.5M209.3 178.3v-.5h-1.3v.5M211.7 170.2h1l.5 .9-.5 .8h-1l-.6-.8zM211.7 162.7h1l.5 .8-.5 .9h-1l-.6-.9zM213.1 178.3v-.5h-1.3v.5M216.8 178.3v-.5h-1.2v.5M219.4 178.3h.8"/>
<path d="M219.4 173.4h-.5v1.2h.5M219.4 165.9h-.5v1.3h.5M219.4 162.1h-.5v1.3h.5M219.4 169.6h-.5v1.3h.5M219.4 178.3h-70M219.4 177.8l-.5 .5M220.2 178.3h4.2M220.2 178.3l4.2 .1M224.4 178.3v.1M345.3 160.7l2.3-1.3v2.6"/>
<circle cx="133.8" cy="52.3" r=".66"/>
<circle cx="133.8" cy="52.3" r=".42"/>
<circle cx="141.9" cy="52.3" r=".42"/>
<circle cx="141.9" cy="52.3" r=".66"/>
<circle cx="161.9" cy="52.3" r=".56"/>
<circle cx="170" cy="52.3" r=".56"/>
<circle cx="46.4" cy="89.7" r=".49"/>
<circle cx="109.5" cy="89.7" r=".49"/>
<circle cx="146.4" cy="98.1" r=".53"/>
<circle cx="158.9" cy="96.4" r=".74"/>
<circle cx="158.9" cy="96.4" r="1.05"/>
<circle cx="183" cy="90.4" r=".5"/>
<circle cx="183" cy="90.4" r=".3"/>
<circle cx="218.6" cy="90.4" r=".49"/>
<circle cx="218.7" cy="90.4" r=".3"/>
<circle cx="222" cy="98.8" r=".5"/>
<circle cx="222" cy="98.8" r=".32"/>
<circle cx="297.1" cy="90.3" r=".26"/>
<circle cx="300.9" cy="88.1" r=".26"/>
<circle cx="302.1" cy="93.2" r=".26"/>
<circle cx="305.9" cy="91" r=".26"/>
<circle cx="44.4" cy="109.1" r=".31"/>
<circle cx="44.4" cy="109.1" r=".5"/>
<circle cx="54.1" cy="107.5" r=".42"/>
<circle cx="54.1" cy="100" r=".42"/>
<circle cx="64" cy="107.5" r=".42"/>
<circle cx="64" cy="100" r=".42"/>
<circle cx="77" cy="104.8" r=".53"/>
<circle cx="77" cy="104.8" r=".78"/>
<circle cx="110.7" cy="104.8" r=".53"/>
<circle cx="110.7" cy="104.8" r=".78"/>
<circle cx="202.3" cy="107.5" r=".42"/>
<circle cx="202.3" cy="100" r=".42"/>
<circle cx="212.1" cy="107.5" r=".42"/>
<circle cx="212.1" cy="100" r=".42"/>
<circle cx="264.8" cy="108.9" r=".27"/>
<circle cx="269.8" cy="111.8" r=".26"/>
<circle cx="273.6" cy="109.6" r=".26"/>
<circle cx="313" cy="117.5" r=".25"/>
<circle cx="316.9" cy="115.3" r=".23"/>
<circle cx="117.1" cy="131.8" r=".42"/>
<circle cx="117.2" cy="139.3" r=".42"/>
<circle cx="127" cy="131.8" r=".42"/>
<circle cx="127" cy="139.3" r=".41"/>
<circle cx="158.8" cy="131.8" r=".42"/>
<circle cx="158.8" cy="139.3" r=".41"/>
<circle cx="168.6" cy="131.8" r=".41"/>
<circle cx="168.6" cy="139.3" r=".41"/>
<circle cx="222" cy="136.3" r=".5"/>
<circle cx="222" cy="136.3" r=".32"/>
<circle cx="318" cy="120.4" r=".23"/>
<circle cx="334.3" cy="129.4" r=".23"/>
<circle cx="338.1" cy="127.2" r=".24"/>
<circle cx="339.3" cy="132.3" r=".24"/>
<circle cx="372.6" cy="133.8" r=".27"/>
<circle cx="376.4" cy="131.6" r=".26"/>
<circle cx="377.5" cy="136.7" r=".26"/>
<circle cx="381.4" cy="134.5" r=".26"/>
<circle cx="387" cy="134.9" r=".31"/>
<circle cx="77" cy="148.5" r=".78"/>
<circle cx="77" cy="148.5" r=".53"/>
<circle cx="110.7" cy="148.5" r=".78"/>
<circle cx="110.7" cy="148.5" r=".53"/>
<circle cx="316.6" cy="142.5" r=".3"/>
<circle cx="340.2" cy="152.5" r=".26"/>
<circle cx="344" cy="150.3" r=".27"/>
<circle cx="349.1" cy="153.2" r=".26"/>
<circle cx="44.4" cy="162" r=".31"/>
<circle cx="44.4" cy="162.1" r=".5"/>
<circle cx="54.1" cy="171" r=".42"/>
<circle cx="54.1" cy="163.6" r=".42"/>
<circle cx="64" cy="171" r=".42"/>
<circle cx="64" cy="163.5" r=".41"/>
<circle cx="146.4" cy="173.1" r=".52"/>
<circle cx="158.9" cy="174.7" r=".75"/>
<circle cx="158.9" cy="174.7" r="1.05"/>
<circle cx="202.3" cy="171" r=".42"/>
<circle cx="202.3" cy="163.5" r=".41"/>
<circle cx="212.1" cy="171" r=".42"/>
<circle cx="212.2" cy="163.5" r=".41"/>
<circle cx="222" cy="172.3" r=".5"/>
<circle cx="222" cy="172.3" r=".32"/>
<circle cx="46.4" cy="181.4" r=".5"/>
<circle cx="109.5" cy="181.4" r=".5"/>
<circle cx="165.6" cy="180.7" r=".5"/>
<circle cx="165.7" cy="180.7" r=".31"/>
<circle cx="219.1" cy="180.7" r=".5"/>
<circle cx="219.1" cy="180.7" r=".31"/>
</g>
<g fill="#000">
<circle cx="142.5" cy="92.9" r=".18"/>
<circle cx="46.9" cy="116" r=".18"/>
<circle cx="257.2" cy="106.9" r=".18"/>
<circle cx="273.8" cy="116.5" r=".18"/>
<circle cx="349.6" cy="112.5" r=".18"/>
<circle cx="290.9" cy="126.4" r=".18"/>
<circle cx="70.1" cy="178.3" r=".18"/>
<circle cx="142.5" cy="178.2" r=".18"/>
</g>
<g fill="none" stroke="#000" stroke-width=".3">
<path d="M89.8 41.8l8.5 8.5M96.9 48.2l1.4 2.1-2.1-1.4zM159.7 56.8h72.8M183.7 48.2l.7 .7-2.1 1.4zM190.5 42.1l-8.2 8.2M224.4 49.9h19.7M224.4 54.9h12.3M233 47.4h1l-.5 2.5zM233.5 44.9v15M233.5 54.9l.5 2.5h-1zM234.5 56.8h9.6M240.5 47.4h1l-.5 2.5z"/>
<path d="M241 44.9v16.9M241 56.8l.5 2.5h-1zM298.8 80l54.5 31.4v.3M148.9 87.2h89.6M235.3 87.2v96.7M235.3 87.2l.5 2.5h-1zM289.2 91.4v.3M298.1 95v.4M298.3 95v.3M298.6 95.2v.3M298.7 94.8v.3M300.6 81.4l-43.5 25.2v.2"/>
<path d="M300.8 96.1v.3M301.2 96.1v.3M314.6 90l-13.6-7.9-43.4 25.1M317.2 91l-43.6 25.1v.3M331.8 99.9l-14.2-8.2-43.4 25M254.5 105.6l54.5 31.4 .1 .3M275.7 108.1v.1M276 107.9v.2M277.8 109.6v.3M309.8 117.7l7.9 4.5h.4v.3M309.8 116.5l-.1 .1M310 116.1l.2 .1"/>
<path d="M311 117.2l5.5-3.2 7.9 4.6v.2M315.9 112.7l.2 .1M316.3 113.7l-5.7 3.3M316.7 113.7l7.9 4.6 .2-.2M316.8 112.5l-.2 .1M324.6 117.3l-.2 .1M324.8 117.8l-.2 .1M334.3 100.9l-43.5 25.2v.2M347.6 112.1l.2 .1M347.9 112l.3 .1M349.2 112.2l.3 .1M349.2 117.3l.1 .1"/>
<path d="M349.5 119.8l-9.8 5.7M349.6 112.5l-16.9 9.7M349.9 112.9l-17 9.8M352.3 111.8l-17.6-10.2-43.4 25M353.1 112l-.2 .1M353.2 111.8l.1 .1M353.5 112l-43.5 25.2v.2M353.5 111.6l38.2 22v.3M353.7 114.7l-.4 .2M353.7 111.4h.1M355.7 113.7l33 19M361.7 120v.3"/>
<path d="M280.6 125.7l2.1-1.4-1.4 2.1zM282.7 124.3l-6.2 6.2M295.2 134.1l11.3 6.5 .3-.1 .3 .1v.4M307.4 135.4l.2 .1M307.7 135.1l.2 .2M309.2 137.2l38.2 22 .2 .3 .2-.1M317.6 121.3l-.2 .1M317.9 121.8l-.2 .1M318.2 137.6v.3M318.7 137.3l-.3 .1M318.7 134.9l.2 .2M318.8 134.7l.3 .2"/>
<path d="M323.1 127.7l-14.9 8.7M323.4 128.2l-14.7 8.5M331 129.7l7.9 4.5h.4v.2M331.1 128.5l-.2 .1M331.3 128l.2 .1M331.5 130.2l-12.6 7.2M332.2 129.2l5.6-3.2 7.8 4.5v.2M337.6 125.6l-5.8 3.3M337.9 125.6l8 4.6 .1-.1M338 124.5l-.2 .1M338.9 133.3l-.2 .1M339.1 133.7l-.2 .1"/>
<path d="M345.8 129.3l-.2 .1M346 129.7l-.1 .1M368.4 135.1v.3M369.9 136.4v.3M370.1 136.4v.3M370.2 136.7v.2M370.4 136.2v.3M389.2 132.6l-43.6 25.1v.2M391.6 134.2l-.3 .1M309.8 140.2v.3M318.1 144.9v.4M320.4 148.7l2.1-1.4-1.4 2.2z"/>
<path d="M322.5 147.3l-6.3 6.3M347.4 149.5v.1M347.7 149.4v.2M41.9 178.3v19.2M224.4 178.3v19.2M41.9 194.4l2.5-.6v1.1zM41.9 194.4h182.5M148.9 183.9h89.6M221.9 193.8l2.5 .6-2.5 .5zM234.8 181.4h1l-.5 2.5zM51.2 216.7h159.4v13.8h-159.4zM63.8 216.7v13.8"/>
<path d="M76.9 216.7v13.8M131.9 216.7v13.8M51.2 221.3h159.4M51.2 225.9h159.4"/>
<circle cx="87.6" cy="39.6" r="3"/>
<circle cx="192.6" cy="40" r="2.99"/>
<circle cx="274.4" cy="132.6" r="3"/>
<circle cx="314.1" cy="155.7" r="2.99"/>
</g>
<g fill="none" stroke="#000" stroke-width=".71">
<path d="M10.1 10h400.1v277h-400.1zM70.1 6.6v3.4M140.2 6.6v3.4M207.3 5h5.8l-2.9 5zM210.2 0v10M280.2 6.6v3.4M350.2 6.6v3.4M6.7 74.2h3.4M410.2 74.2h3.4M.2 148.5h9.9M5.1 145.6l5 2.9-5 2.9zM410.2 148.5l5-2.9v5.8z"/>
<path d="M410.2 148.5h9.9M6.7 222.7h3.4M410.2 222.7h3.4M70.1 287v3.4M140.2 287v3.4M210.2 287l2.9 5h-5.8zM210.2 287v10M280.2 287v3.4M350.2 287v3.4"/>
</g>
<g fill="none" stroke="#000" stroke-width=".51">
<path d="M230.1 237h40M270.1 227v20M410.2 227h-180.1v60h180v-60M230.1 257h33.4M230.1 247h180M263.5 247v20M320.1 255h90M320.1 247v40M375.1 247v16M230.1 267h90M320.1 272.8h90M320.1 263h90"/>
<path d="M350.1 272.8v14.2M380.1 272.8v14.2"/>
</g>
<path d="M88 22.7h252.4" fill="none" stroke="#000" stroke-width=".46"/>
<path d="M96.9 48.2l1.4 2.1-2.1-1.4zM183.7 48.2l.7 .7-2.1 1.4zM233 47.4h1l-.5 2.5zM233.5 54.9l.5 2.5h-1zM240.5 47.4h1l-.5 2.5zM241 56.8l.5 2.5h-1zM235.3 87.2l.5 2.5h-1zM280.6 125.7l2.1-1.4-1.4 2.1zM320.4 148.7l2.1-1.4-1.4 2.2zM41.9 194.4l2.5-.6v1.1zM221.9 193.8l2.5 .6-2.5 .5zM234.8 181.4h1l-.5 2.5z" fill="#000" stroke="#000" stroke-width=".3"/>
<text font-size="7.9" x="88" y="21.6">PLANOS DE FABRICACIÓN SUELO CON PERFIL DE CHAPA EN &quot;L&quot; ‐ BRONZE V04</text>
<g font-size="6.6">
<text x="265.8" y="255.2">Suelo chapa en L ‐</text>
<text x="265.8" y="262.8">BRONZE 04</text>
</g>
<text font-size="6.3" x="321.5" y="271.9">BRZ‐CON‐04‐SUELOL‐MET07</text>
<g font-size="4.7">
<text x="102" y="71.7">BRZ‐CON‐04‐EASUELOC02 ( 1:8 )</text>
<text x="361.5" y="282">A3</text>
</g>
<g font-size="4.2">
<text x="34" y="9.6">6</text>
<text x="104" y="9.6">5</text>
<text x="174" y="9.6">4</text>
<text x="244" y="9.6">3</text>
<text x="314" y="9.6">2</text>
<text x="384" y="9.6">1</text>
<text x="6.8" y="38.7">D</text>
<text x="410.6" y="38.7">D</text>
<text x="7" y="112.9">C</text>
<text x="410.8" y="112.9">C</text>
<text x="7" y="187.1">B</text>
<text x="410.8" y="187.1">B</text>
<text x="7" y="261.3">A</text>
<text x="410.8" y="261.3">A</text>
<text x="34" y="290.4">6</text>
<text x="104" y="290.4">5</text>
<text x="174" y="290.4">4</text>
<text x="244" y="290.4">3</text>
<text x="314" y="290.4">2</text>
<text x="384" y="290.4">1</text>
</g>
<g font-size="3.9">
<text x="231.5" y="230.3">MATERIAL:</text>
<text x="231.6" y="240.4">ACABADO SUPERFICIAL:</text>
<text x="231.1" y="250.6">SCALE:</text>
<text x="321" y="252.2">DRAWN: Adrián Parro</text>
<text x="321.1" y="260.2">CHECKED: Antonio Garcia</text>
<text x="320.8" y="266.2">DWG NO:</text>
<text x="381.1" y="275.9">SHEET</text>
<text x="320.9" y="276.2">REV</text>
<text x="351.2" y="276.3">SIZE</text>
</g>
<g font-size="3.1">
<text x="86.9" y="40.7">2</text>
<text x="191.8" y="41">1</text>
<text x="232" y="54" transform="rotate(-90 232 54)">40</text>
<text x="239.4" y="55" transform="rotate(-90 239.4 55)">55</text>
<text x="233.7" y="138" transform="rotate(-90 233.7 138)">774</text>
<text x="273.6" y="133.6">2</text>
<text x="313.3" y="156.7">1</text>
<text x="130" y="192.8">1460</text>
<text x="54.2" y="220">ITEM</text>
<text x="67.7" y="220">QTY</text>
<text x="94.9" y="220">PART NUMBER</text>
<text x="162.7" y="220">DESCRIPTION</text>
<text x="56.7" y="224.6">1</text>
<text x="69.6" y="224.6">1</text>
<text x="77.8" y="224.6">BRZ‐CON‐04‐ESUEDC02</text>
<text x="132.8" y="224.7">ID Ref: 1806. Conjunto soldado suelo delantero</text>
<text x="56.7" y="229.2">2</text>
<text x="69.6" y="229.2">1</text>
<text x="77.8" y="229.2">BRZ‐CON‐04‐ESUETC02</text>
<text x="132.8" y="229.3">ID Ref: 1807. Conjunto soldado suelo trasero</text>
<text x="270.7" y="232.2">Tolerancias para dimensiones lineales y angulares sin indicación individual de tolerancia, según ISO</text>
<text x="270.7" y="235.8">2768‐1:1989</text>
<text x="270.7" y="243">Zonas de rugosidad no especificada, Ra 3.2</text>
<text x="376.6" y="252">28/02/2014</text>
<text x="376.2" y="260.1">28/02/2014</text>
<text x="386" y="281.6">2 /12</text>
</g>
</svg>
